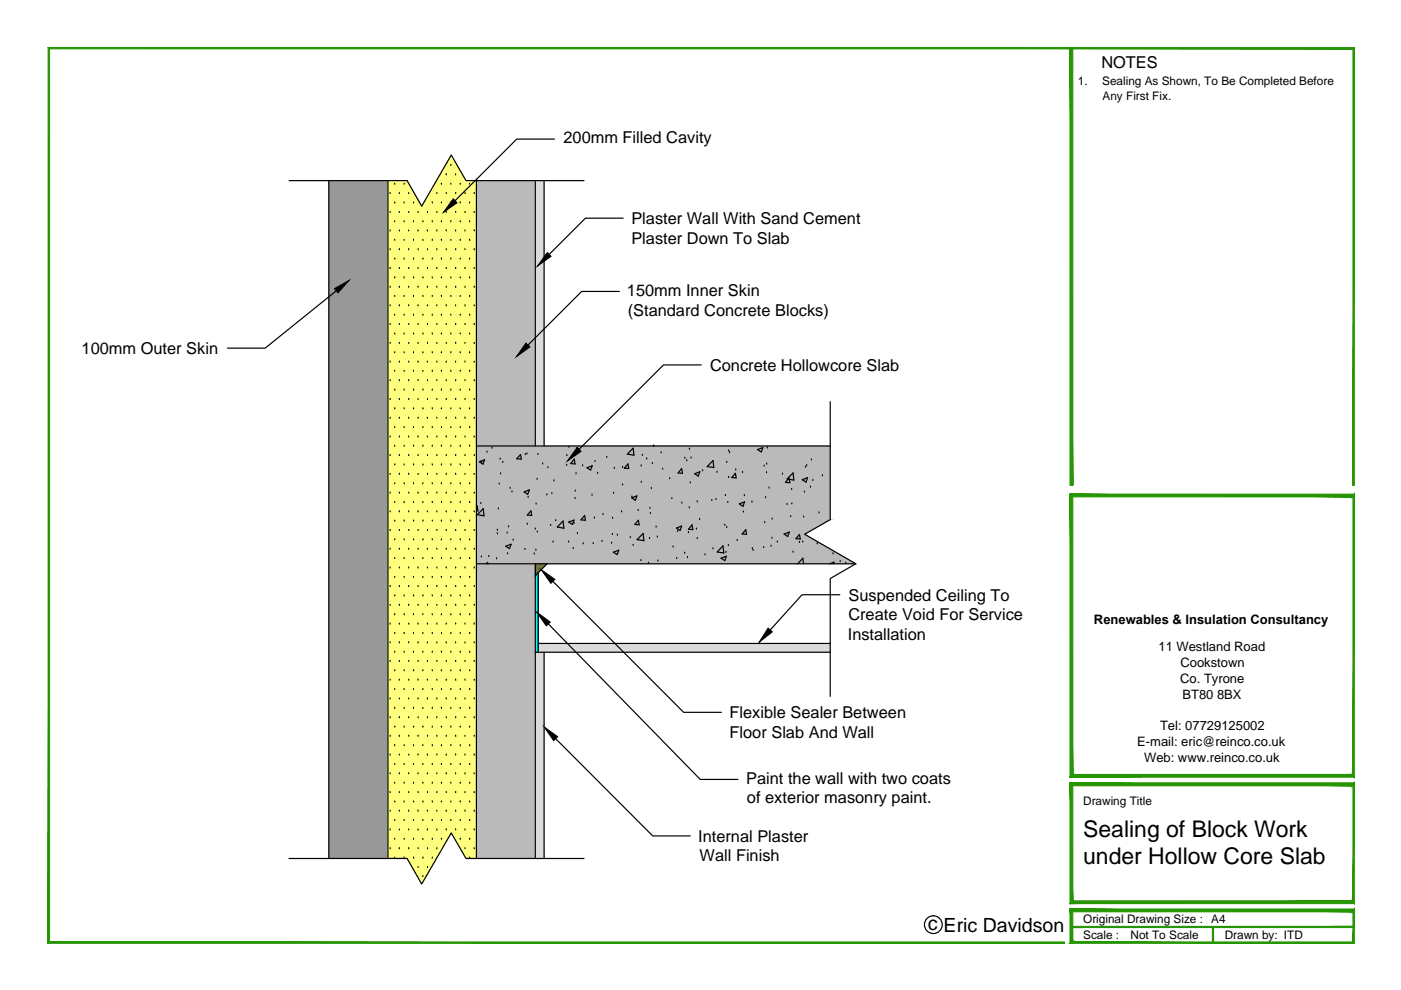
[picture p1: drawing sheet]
<svg xmlns="http://www.w3.org/2000/svg" width="297mm" height="210mm" viewBox="0 0 297 210" stroke-linecap="round" stroke-linejoin="round" font-family="sans-serif">
<!-- layer: 0 -->
<g fill="#bababa" stroke="#bababa" stroke-width=".21">
<path d="M101 38.3v56.3h12.5zM101 38.3h12.5v56.3z"/>
<path d="M101 119.5v62.5h12.5zM101 119.5h12.5v62.5z"/>
<path d="M101 94.6v15.6h75zM101 94.6h75v15.6z"/>
<path d="M101 110.2v3.1h69.6zM101 110.2h75l-5.4 3.1z"/>
<path d="M101 113.3v6.2h80.4zM101 113.3h69.6l10.8 6.2z"/>
</g>
<g fill="none" stroke="#000" stroke-width=".25">
<path d="M61.3 38.3h25l3.1 5.4 6.3-10.8 3.1 5.4h25M69.7 38.3v143.7M82.3 38.3v143.7M83.7 39.1h.1M85.7 39.1h.1M93.6 39.1h.1M94.6 37.1h.1M95.6 39.1h.1M95.6 35.1h.1M96.6 37.1h.1M97.6 39.1h.1M99.6 39.1h.1"/>
<path d="M101 38.3v143.7M113.5 38.3v56.3M115.4 38.3v56.3M117.6 29.5h-8l-13.1 13.1M82.7 56.9h.1M82.7 52.9h.1M82.7 49h.1M82.7 45h.1M82.7 41h.1M83.7 58.9h.1M83.7 54.9h.1M83.7 51h.1"/>
<path d="M83.7 47h.1M83.7 43h.1M84.7 56.9h.1M84.7 52.9h.1M84.7 49h.1M84.7 45h.1M84.7 41h.1M85.7 58.9h.1M85.7 54.9h.1M85.7 51h.1M85.7 47h.1M85.7 43h.1"/>
<path d="M86.7 56.9h.1M86.7 52.9h.1M86.7 49h.1M86.7 45h.1M86.7 41h.1M87.7 58.9h.1M87.7 54.9h.1M87.7 51h.1M87.7 47h.1M87.7 43h.1M88.6 56.9h.1M88.6 52.9h.1"/>
<path d="M88.6 49h.1M88.6 45h.1M89.7 58.9h.1M89.7 54.9h.1M89.7 51h.1M89.7 47h.1M90.6 56.9h.1M90.6 52.9h.1M90.6 49h.1M90.6 45h.1M91.7 58.9h.1M91.7 54.9h.1"/>
<path d="M91.7 51h.1M91.7 47h.1M91.7 43h.1M92.6 56.9h.1M92.6 52.9h.1M92.6 49h.1M92.6 45h.1M92.6 41h.1M93.6 58.9h.1M93.6 54.9h.1M93.6 51h.1M93.6 47h.1"/>
<path d="M93.6 43h.1M94.6 56.9h.1M94.6 52.9h.1M94.6 49h.1M94.6 45h.1M94.6 41h.1M95.6 58.9h.1M95.6 54.9h.1M95.6 51h.1M95.6 47h.1M95.6 43h.1M96.6 56.9h.1"/>
<path d="M96.6 52.9h.1M96.6 49h.1M96.6 45h.1M96.6 41h.1M97.6 58.9h.1M97.6 54.9h.1M97.6 51h.1M97.6 47h.1M97.6 43h.1M98.6 56.9h.1M98.6 52.9h.1M98.6 49h.1"/>
<path d="M98.6 45h.1M98.6 41h.1M99.6 58.9h.1M99.6 54.9h.1M99.6 51h.1M99.6 47h.1M99.6 43h.1M100.5 56.9h.1M100.5 52.9h.1M100.5 49h.1M100.5 45h.1M100.5 41h.1"/>
<path d="M132.1 46.3h-8l-7.6 7.6M71.3 61.7l-15.1 12.1h-8M82.7 76.8h.1M82.7 72.8h.1M82.7 68.8h.1M82.7 64.8h.1M82.7 60.9h.1M83.7 78.7h.1M83.7 74.8h.1M83.7 70.8h.1M83.7 66.8h.1M83.7 62.9h.1"/>
<path d="M84.7 76.8h.1M84.7 72.8h.1M84.7 68.8h.1M84.7 64.8h.1M84.7 60.9h.1M85.7 78.7h.1M85.7 74.8h.1M85.7 70.8h.1M85.7 66.8h.1M85.7 62.9h.1M86.7 76.8h.1M86.7 72.8h.1"/>
<path d="M86.7 68.8h.1M86.7 64.8h.1M86.7 60.9h.1M87.7 78.7h.1M87.7 74.8h.1M87.7 70.8h.1M87.7 66.8h.1M87.7 62.9h.1M88.6 76.8h.1M88.6 72.8h.1M88.6 68.8h.1M88.6 64.8h.1"/>
<path d="M88.6 60.9h.1M89.7 78.7h.1M89.7 74.8h.1M89.7 70.8h.1M89.7 66.8h.1M89.7 62.9h.1M90.6 76.8h.1M90.6 72.8h.1M90.6 68.8h.1M90.6 64.8h.1M90.6 60.9h.1M91.7 78.7h.1"/>
<path d="M91.7 74.8h.1M91.7 70.8h.1M91.7 66.8h.1M91.7 62.9h.1M92.6 76.8h.1M92.6 72.8h.1M92.6 68.8h.1M92.6 64.8h.1M92.6 60.9h.1M93.6 78.7h.1M93.6 74.8h.1M93.6 70.8h.1"/>
<path d="M93.6 66.8h.1M93.6 62.9h.1M94.6 76.8h.1M94.6 72.8h.1M94.6 68.8h.1M94.6 64.8h.1M94.6 60.9h.1M95.6 78.7h.1M95.6 74.8h.1M95.6 70.8h.1M95.6 66.8h.1M95.6 62.9h.1"/>
<path d="M96.6 76.8h.1M96.6 72.8h.1M96.6 68.8h.1M96.6 64.8h.1M96.6 60.9h.1M97.6 78.7h.1M97.6 74.8h.1M97.6 70.8h.1M97.6 66.8h.1M97.6 62.9h.1M98.6 76.8h.1M98.6 72.8h.1"/>
<path d="M98.6 68.8h.1M98.6 64.8h.1M98.6 60.9h.1M99.6 78.7h.1M99.6 74.8h.1M99.6 70.8h.1M99.6 66.8h.1M99.6 62.9h.1M100.5 76.8h.1M100.5 72.8h.1M100.5 68.8h.1M100.5 64.8h.1"/>
<path d="M100.5 60.9h.1M131.3 61.8h-8l-11.4 11.4M148.7 77.4h-8l-17.9 17.9M82.7 92.7h.1M82.7 88.7h.1M82.7 84.7h.1M82.7 80.7h.1M82.7 96.6h.1M83.7 90.7h.1M83.7 86.7h.1M83.7 82.7h.1M83.7 98.6h.1"/>
<path d="M83.7 94.6h.1M84.7 92.7h.1M84.7 88.7h.1M84.7 84.7h.1M84.7 80.7h.1M84.7 96.6h.1M85.7 90.7h.1M85.7 86.7h.1M85.7 82.7h.1M85.7 98.6h.1M85.7 94.6h.1M86.7 92.7h.1"/>
<path d="M86.7 88.7h.1M86.7 84.7h.1M86.7 80.7h.1M86.7 96.6h.1M87.7 90.7h.1M87.7 86.7h.1M87.7 82.7h.1M87.7 98.6h.1M87.7 94.6h.1M88.6 88.7h.1M88.6 84.7h.1M88.6 80.7h.1"/>
<path d="M88.6 96.6h.1M88.6 92.7h.1M89.7 90.7h.1M89.7 86.7h.1M89.7 82.7h.1M89.7 98.6h.1M89.7 94.6h.1M90.6 88.7h.1M90.6 84.7h.1M90.6 80.7h.1M90.6 96.6h.1M90.6 92.7h.1"/>
<path d="M91.7 90.7h.1M91.7 86.7h.1M91.7 82.7h.1M91.7 98.6h.1M91.7 94.6h.1M92.6 88.7h.1M92.6 84.7h.1M92.6 80.7h.1M92.6 96.6h.1M92.6 92.7h.1M93.6 90.7h.1M93.6 86.7h.1"/>
<path d="M93.6 82.7h.1M93.6 98.6h.1M93.6 94.6h.1M94.6 88.7h.1M94.6 84.7h.1M94.6 80.7h.1M94.6 96.6h.1M94.6 92.7h.1M95.6 90.7h.1M95.6 86.7h.1M95.6 82.7h.1M95.6 98.6h.1"/>
<path d="M95.6 94.6h.1M96.6 88.7h.1M96.6 84.7h.1M96.6 80.7h.1M96.6 96.6h.1M96.6 92.7h.1M97.6 90.7h.1M97.6 86.7h.1M97.6 82.7h.1M97.6 98.6h.1M97.6 94.6h.1M98.6 88.7h.1"/>
<path d="M98.6 84.7h.1M98.6 80.7h.1M98.6 96.6h.1M98.6 92.7h.1M99.6 90.7h.1M99.6 86.7h.1M99.6 82.7h.1M99.6 98.6h.1M99.6 94.6h.1M100.5 88.7h.1M100.5 84.7h.1M100.5 80.7h.1"/>
<path d="M100.5 96.6h.1M100.5 92.7h.1M101 94.6h75M101.6 97.9l1.1-.4-.3 .9zM102.1 98h.1M103.3 95.9h.1M104.3 95h.1M106 97.4h.1M106.6 98h.1M110.4 96.4l.1 1-.9-.1zM111.4 96.4h.1M111.7 96.3h.1"/>
<path d="M114 96.3h.1M115.1 98.4h.1M116.2 99.2h.1M120.1 98.7h.1M120.2 96.6h.1M120.6 94.8h.1M121.8 97.4l.1 1-.9-.1zM122.3 95.2h.1M123.5 98.7h.1M124.5 99.2l1.1-.5-.4 1zM126.2 97.9h.1M128.7 97h.1"/>
<path d="M130.3 99.3h.1M132 99.1h.1M133.1 98.4l.2 .9h-.9zM134.2 95l.2 1.5-1.4-.2zM135.9 98.8h.1M136.2 96.5h.1M137.1 97.3h.1M138.3 98.3h.1M138.6 94.6h.1M140.2 96h.1M140.5 99.5h.1M144.5 99.3l.2 1.1-.9-.1z"/>
<path d="M145.2 97.2h.1M145.6 97.7h.1M146.2 95.2h.1M146.5 97.1h.1M149 99.8h.1M151.2 97.6l.1 1.5-1.4-.2zM154.1 98h.1M154.5 95.6h.1M154.7 96h.1M156 99.6h.1M160.6 95.3l1.1-.4-.3 .9zM162 98.8h.1"/>
<path d="M162.6 98.4h.1M162.7 95h.1M170.8 99h.1M171 98.7h.1M172 97.5h.1M176 85.2v25l-5.4 3.1 10.8 6.2-5.4 3.2v24.9M82.7 116.4h.1M82.7 112.5h.1M82.7 108.5h.1M82.7 104.5h.1M82.7 100.6h.1M83.7 118.4h.1"/>
<path d="M83.7 114.5h.1M83.7 110.5h.1M83.7 106.5h.1M83.7 102.6h.1M84.7 116.4h.1M84.7 112.5h.1M84.7 108.5h.1M84.7 104.5h.1M84.7 100.6h.1M85.7 118.4h.1M85.7 114.5h.1M85.7 110.5h.1"/>
<path d="M85.7 106.5h.1M85.7 102.6h.1M86.7 116.4h.1M86.7 112.5h.1M86.7 108.5h.1M86.7 104.5h.1M86.7 100.6h.1M87.7 118.4h.1M87.7 114.5h.1M87.7 110.5h.1M87.7 106.5h.1M87.7 102.6h.1"/>
<path d="M88.6 116.4h.1M88.6 112.5h.1M88.6 108.5h.1M88.6 104.5h.1M88.6 100.6h.1M89.7 118.4h.1M89.7 114.5h.1M89.7 110.5h.1M89.7 106.5h.1M89.7 102.6h.1M90.6 116.4h.1M90.6 112.5h.1"/>
<path d="M90.6 108.5h.1M90.6 104.5h.1M90.6 100.6h.1M91.7 118.4h.1M91.7 114.5h.1M91.7 110.5h.1M91.7 106.5h.1M91.7 102.6h.1M92.6 116.4h.1M92.6 112.5h.1M92.6 108.5h.1M92.6 104.5h.1"/>
<path d="M92.6 100.6h.1M93.6 118.4h.1M93.6 114.5h.1M93.6 110.5h.1M93.6 106.5h.1M93.6 102.6h.1M94.6 116.4h.1M94.6 112.5h.1M94.6 108.5h.1M94.6 104.5h.1M94.6 100.6h.1M95.6 118.4h.1"/>
<path d="M95.6 114.5h.1M95.6 110.5h.1M95.6 106.5h.1M95.6 102.6h.1M96.6 116.4h.1M96.6 112.5h.1M96.6 108.5h.1M96.6 104.5h.1M96.6 100.6h.1M97.6 118.4h.1M97.6 114.5h.1M97.6 110.5h.1"/>
<path d="M97.6 106.5h.1M97.6 102.6h.1M98.6 116.4h.1M98.6 112.5h.1M98.6 108.5h.1M98.6 104.5h.1M98.6 100.6h.1M99.6 118.4h.1M99.6 114.5h.1M99.6 110.5h.1M99.6 106.5h.1M99.6 102.6h.1"/>
<path d="M100.5 116.4h.1M100.5 112.5h.1M100.5 108.5h.1M100.5 104.5h.1M100.5 100.6h.1M101 107.5l.2-.2 .1 1h-.3M101 119.5h80.4M101.9 106.8h.1M102.1 118.1h.1M102.4 107.9l.2 1.5-1.4-.3zM103.1 119.5l.3-.3v.3M103.6 118h.1"/>
<path d="M105.3 118.5h.1M105.5 113.2h.1M105.5 112.4h.1M105.7 107.9h.1M105.8 102.6h.1M106.1 100.5h.1M107.2 115.8l1.2-.4-.4 .9zM107.5 113h.1M107.6 117.4h.1M107.8 111.7h.1M108.2 103.5h.1M108.5 104.3h.1"/>
<path d="M108.8 114.5h.1M111.1 104.3l1.1-.4-.3 .9zM111.3 116.5h.1M111.8 111.2h.1M112 105.4h.1M112.6 108.3l.1 1-.9-.1zM113.3 117.5h.1M113.5 112.2h.1M113.5 119.5v62.5M113.6 116.7h.1M113.7 106.9h.1M113.9 101.6h.1"/>
<path d="M113.9 112.8h.1M116 104.9h.1M116 119.5l-2.5 2.5M116.8 111.4h.1M117 104.7h.1M117.3 114.9h.1M117.4 102h.1M117.8 110.4h.1M119.4 110.5l.1 1.5-1.3-.3zM120.6 114.9h.1M120.6 110.7l1.1-.4-.3 .9zM121.5 116.3h.1"/>
<path d="M121.7 111h.1M121.9 105.7h.1M122 104.1h.1M122.1 100.4h.1M122.4 113.1h.1M123.7 115.3h.1M124 109.3l.1 1-.9-.1zM125.5 105h.1M125.8 115.3h.1M126 109.8h.1M126.7 100.4h.1M127.6 114.8h.1"/>
<path d="M127.8 109.1h.1M129.7 115.2h.1M129.8 113.3h.1M129.9 109.9h.1M130 117.1l1.2-.4-.3 .9zM130.1 104.6h.1M130.9 113.5h.1M131.8 108.5h.1M132 102.8h.1M133.6 114h.1M133.9 105.6l1.1-.5-.3 1zM134 105.4h.1"/>
<path d="M134.2 115.6h.1M135.3 108.2h.1M135.3 110.3l.2 1-.9-.1zM135.9 118.9h.1M136 102.3h.1M136.4 113.1l.1 1.5-1.4-.2zM137.5 119.4h.1M137.7 114.2h.1M137.8 107.8h.1M137.9 108.9h.1M138.1 103.6h.1M139.1 111.7h.1"/>
<path d="M139.4 113.9h.1M139.5 118.9h.1M142 101.5h.1M142.5 105.7h.1M142.7 116h.1M143.4 112l1.1-.5-.3 1zM143.5 118.4h.1M143.7 112.7h.1M144.6 106.7h.1M145.2 117.3h.1M145.8 118.2h.1M146 112.9h.1"/>
<path d="M146.1 107.7h.1M146.3 102.4h.1M146.7 111.3l.2 1-.9-.1zM147.3 100.4l1.1-.4-.4 1zM147.7 112.2h.1M147.8 114.2h.1M147.8 106.4h.1M148.3 110.1h.1M149.5 117.6h.1M150.9 106.1h.1M151.2 116.4h.1M151.8 105.9h.1"/>
<path d="M152 100.1h.1M152.9 118.3l1.1-.4-.3 1zM153.3 115.7l.2 1.5-1.4-.2zM153.7 111.4h.1M153.8 105.1h.1M153.9 117.1h.1M154.1 111.8h.1M154.3 106.5h.1M154.4 115.7h.1M154.5 101.2h.1M155.9 100.4l.2 .9-.9-.1zM156.3 114.6h.1"/>
<path d="M156.8 106.8l1.1-.4-.4 .9zM157.4 100.2h.1M157.6 108.6h.1M157.8 105.1h.1M158.3 113.3l-.9-.1 .7-.9 .2 1M159.4 106.5h.1M159.5 116.3h.1M159.7 116.7h.1M161.9 116.1h.1M162.1 110.8h.1M162.3 105.5h.1M162.5 100.2h.1"/>
<path d="M163.1 103.5h.1M163.5 115.8h.1M163.7 114.1h.1M163.7 110.1h.1M164.8 114.9h.1M165.9 100.5h.1M166.2 113.2l1.1-.4-.3 .9zM166.9 107h.1M166.9 101.5l1.2-1.2 .2 1.5zM167.3 101.3l.2 1h-1zM167.6 109.5h.1M167.9 103.8h.1"/>
<path d="M167.9 106.8h.1M168.1 117.1h.1M169.1 119.5l1.1-1.2 .1 1.2M169.5 115h.1M169.5 113.3l.2 1-1-.1zM170.1 101.7l1.1-.4-.3 .9zM170.2 114.9h.1M170.4 109.6h.1M170.6 104.3h.1M171.8 103.3h.1M172.3 101.9h.1M173.3 115.3h.1"/>
<path d="M173.7 108.7h.1M174.4 100.9h.1M175.9 119.5l.9-.3-.1 .3M176.6 117.4h.1M178.1 119.1h.1M179.3 119.4h.1M82.7 136.3h.1M82.7 132.3h.1M82.7 128.3h.1M82.7 124.4h.1M82.7 120.4h.1M83.7 138.3h.1"/>
<path d="M83.7 134.3h.1M83.7 130.3h.1M83.7 126.4h.1M83.7 122.4h.1M84.7 136.3h.1M84.7 132.3h.1M84.7 128.3h.1M84.7 124.4h.1M84.7 120.4h.1M85.7 138.3h.1M85.7 134.3h.1M85.7 130.3h.1"/>
<path d="M85.7 126.4h.1M85.7 122.4h.1M86.7 136.3h.1M86.7 132.3h.1M86.7 128.3h.1M86.7 124.4h.1M86.7 120.4h.1M87.7 138.3h.1M87.7 134.3h.1M87.7 130.3h.1M87.7 126.4h.1M87.7 122.4h.1"/>
<path d="M88.6 136.3h.1M88.6 132.3h.1M88.6 128.3h.1M88.6 124.4h.1M88.6 120.4h.1M89.7 138.3h.1M89.7 134.3h.1M89.7 130.3h.1M89.7 126.4h.1M89.7 122.4h.1M90.6 136.3h.1M90.6 132.3h.1"/>
<path d="M90.6 128.3h.1M90.6 124.4h.1M90.6 120.4h.1M91.7 138.3h.1M91.7 134.3h.1M91.7 130.3h.1M91.7 126.4h.1M91.7 122.4h.1M92.6 136.3h.1M92.6 132.3h.1M92.6 128.3h.1M92.6 124.4h.1"/>
<path d="M92.6 120.4h.1M93.6 138.3h.1M93.6 134.3h.1M93.6 130.3h.1M93.6 126.4h.1M93.6 122.4h.1M94.6 136.3h.1M94.6 132.3h.1M94.6 128.3h.1M94.6 124.4h.1M94.6 120.4h.1M95.6 138.3h.1"/>
<path d="M95.6 134.3h.1M95.6 130.3h.1M95.6 126.4h.1M95.6 122.4h.1M96.6 136.3h.1M96.6 132.3h.1M96.6 128.3h.1M96.6 124.4h.1M96.6 120.4h.1M97.6 138.3h.1M97.6 134.3h.1M97.6 130.3h.1"/>
<path d="M97.6 126.4h.1M97.6 122.4h.1M98.6 136.3h.1M98.6 132.3h.1M98.6 128.3h.1M98.6 124.4h.1M98.6 120.4h.1M99.6 138.3h.1M99.6 134.3h.1M99.6 130.3h.1M99.6 126.4h.1M99.6 122.4h.1"/>
<path d="M100.5 136.3h.1M100.5 132.3h.1M100.5 128.3h.1M100.5 124.4h.1M100.5 120.4h.1M113.5 138.3h62.5M114.1 136.4h61.9M114.1 121.4v16.9M115.4 138.3v43.7M116.2 132.3l32.3 33h8M117.2 123.3l27.7 27.7h8.1M178.1 126.1h-8l-6.8 7.4"/>
<path d="M82.7 144.2h.1M82.7 140.2h.1M82.7 156.1h.1M82.7 152.2h.1M82.7 148.2h.1M83.7 146.2h.1M83.7 142.2h.1M83.7 158.1h.1M83.7 154.2h.1M83.7 150.2h.1M84.7 144.2h.1M84.7 140.2h.1"/>
<path d="M84.7 156.1h.1M84.7 152.2h.1M84.7 148.2h.1M85.7 146.2h.1M85.7 142.2h.1M85.7 158.1h.1M85.7 154.2h.1M85.7 150.2h.1M86.7 144.2h.1M86.7 140.2h.1M86.7 156.1h.1M86.7 152.2h.1"/>
<path d="M86.7 148.2h.1M87.7 142.2h.1M87.7 158.1h.1M87.7 154.2h.1M87.7 150.2h.1M87.7 146.2h.1M88.6 144.2h.1M88.6 140.2h.1M88.6 156.1h.1M88.6 152.2h.1M88.6 148.2h.1M89.7 142.2h.1"/>
<path d="M89.7 158.1h.1M89.7 154.2h.1M89.7 150.2h.1M89.7 146.2h.1M90.6 144.2h.1M90.6 140.2h.1M90.6 156.1h.1M90.6 152.2h.1M90.6 148.2h.1M91.7 142.2h.1M91.7 158.1h.1M91.7 154.2h.1"/>
<path d="M91.7 150.2h.1M91.7 146.2h.1M92.6 144.2h.1M92.6 140.2h.1M92.6 156.1h.1M92.6 152.2h.1M92.6 148.2h.1M93.6 142.2h.1M93.6 158.1h.1M93.6 154.2h.1M93.6 150.2h.1M93.6 146.2h.1"/>
<path d="M94.6 144.2h.1M94.6 140.2h.1M94.6 156.1h.1M94.6 152.2h.1M94.6 148.2h.1M95.6 142.2h.1M95.6 158.1h.1M95.6 154.2h.1M95.6 150.2h.1M95.6 146.2h.1M96.6 144.2h.1M96.6 140.2h.1"/>
<path d="M96.6 156.1h.1M96.6 152.2h.1M96.6 148.2h.1M97.6 142.2h.1M97.6 158.1h.1M97.6 154.2h.1M97.6 150.2h.1M97.6 146.2h.1M98.6 144.2h.1M98.6 140.2h.1M98.6 156.1h.1M98.6 152.2h.1"/>
<path d="M98.6 148.2h.1M99.6 142.2h.1M99.6 158.1h.1M99.6 154.2h.1M99.6 150.2h.1M99.6 146.2h.1M100.5 144.2h.1M100.5 140.2h.1M100.5 156.1h.1M100.5 152.2h.1M100.5 148.2h.1M117.8 156.6l20.6 20.6h7.9"/>
<path d="M82.7 179.9h.1M82.7 176h.1M82.7 172h.1M82.7 168h.1M82.7 164.1h.1M82.7 160.1h.1M83.7 178h.1M83.7 174h.1M83.7 170h.1M83.7 166.1h.1M83.7 162.1h.1M84.7 179.9h.1"/>
<path d="M84.7 176h.1M84.7 172h.1M84.7 168h.1M84.7 164.1h.1M84.7 160.1h.1M85.7 178h.1M85.7 174h.1M85.7 170h.1M85.7 166.1h.1M85.7 162.1h.1M86.7 179.9h.1M86.7 176h.1"/>
<path d="M86.7 172h.1M86.7 168h.1M86.7 164.1h.1M86.7 160.1h.1M87.7 178h.1M87.7 174h.1M87.7 170h.1M87.7 166.1h.1M87.7 162.1h.1M88.6 179.9h.1M88.6 176h.1M88.6 172h.1"/>
<path d="M88.6 168h.1M88.6 164.1h.1M88.6 160.1h.1M89.7 178h.1M89.7 174h.1M89.7 170h.1M89.7 166.1h.1M89.7 162.1h.1M90.6 179.9h.1M90.6 176h.1M90.6 172h.1M90.6 168h.1"/>
<path d="M90.6 164.1h.1M90.6 160.1h.1M91.7 178h.1M91.7 174h.1M91.7 170h.1M91.7 166.1h.1M91.7 162.1h.1M92.6 179.9h.1M92.6 176h.1M92.6 172h.1M92.6 168h.1M92.6 164.1h.1"/>
<path d="M92.6 160.1h.1M93.6 178h.1M93.6 174h.1M93.6 170h.1M93.6 166.1h.1M93.6 162.1h.1M94.6 176h.1M94.6 172h.1M94.6 168h.1M94.6 164.1h.1M94.6 160.1h.1M95.6 174h.1"/>
<path d="M95.6 170h.1M95.6 166.1h.1M95.6 162.1h.1M96.6 176h.1M96.6 172h.1M96.6 168h.1M96.6 164.1h.1M96.6 160.1h.1M97.6 178h.1M97.6 174h.1M97.6 170h.1M97.6 166.1h.1"/>
<path d="M97.6 162.1h.1M98.6 179.9h.1M98.6 176h.1M98.6 172h.1M98.6 168h.1M98.6 164.1h.1M98.6 160.1h.1M99.6 178h.1M99.6 174h.1M99.6 170h.1M99.6 166.1h.1M99.6 162.1h.1"/>
<path d="M100.5 179.9h.1M100.5 176h.1M100.5 172h.1M100.5 168h.1M100.5 164.1h.1M100.5 160.1h.1M61.3 182h25l3.1 5.4 6.3-10.8 3.1 5.4h25M83.7 181.9h.1M85.7 181.9h.1M87.7 181.9h.1M88.6 183.9h.1M89.7 185.9h.1"/>
<path d="M89.7 181.9h.1M90.6 183.9h.1M91.7 181.9h.1M99.6 181.9h.1"/>
<circle cx="197.9" cy="196.1" r="1.88"/>
</g>
<path d="M113.5 119.5h2.5l-2.5 2.5z" fill="#f00" stroke="#f00" stroke-width=".21"/>
<g fill="#dbdbdb" stroke="#dbdbdb" stroke-width=".21">
<path d="M113.5 138.3v6.3h1.9zM113.5 138.3h1.9v6.3z"/>
<path d="M113.5 144.6v37.4h1.9zM113.5 144.6h1.9v37.4z"/>
<path d="M114.1 136.4v1.9h61.9zM114.1 136.4h61.9v1.9z"/>
<path d="M113.5 38.3v56.3h1.9zM113.5 38.3h1.9v56.3z"/>
</g>
<path d="M69.7 38.3v143.7h12.6zM69.7 38.3h12.6v143.7z" fill="#989898" stroke="#989898" stroke-width=".21"/>
<g fill="#0ff" stroke="#0ff" stroke-width=".21">
<path d="M113.5 122l.6-.6v.6z"/>
<path d="M113.5 122v16.3h.6zM113.5 122h.6v16.3z"/>
</g>
<g fill="#ffff7f" stroke="#ffff7f" stroke-width=".21">
<path d="M95.7 32.9l3.1 5.4h-6.3z"/>
<path d="M86.3 182h6.2l-3.1 5.4z"/>
<path d="M92.5 38.3l-3.1 5.4h11.6zM92.5 38.3h8.5v5.4z"/>
<path d="M82.3 38.3v5.4h7.1zM82.3 38.3h4l3.1 5.4z"/>
<path d="M82.3 43.7v132.9h18.7zM82.3 43.7h18.7v132.9z"/>
<path d="M95.7 176.6l3.1 5.4h2.2zM95.7 176.6h5.3v5.4z"/>
<path d="M82.3 176.6v5.4h10.2zM82.3 176.6h13.4l-3.2 5.4z"/>
</g>
<!-- layer: FRAME -->
<g fill="#259500" stroke="#259500" stroke-width=".21">
<path d="M287.1 166l-.2 .6 .2-.3zM226.9 166h60.2l-.2 .6zM226.9 166l.6 .6h59.4z"/>
<path d="M287.1 166.3l-.2 .3v24.4zM287.1 166.3v25l-.2-.3z"/>
<path d="M226.9 166l.6 25v-24.4zM226.9 166l.6 25-.6 .6zM227.5 191l-.6 .6 60-.6zM226.9 191.6l60-.6 .2 .6zM286.9 191l.2 .6v-.3z"/>
<path d="M10.5 199.7l215.2 .3v-.3zM10.5 199.7l215.2 .3h-215.5z"/>
<path d="M10.5 10.4l-.3 189.6 .3-.3zM10.2 10.1l.3 .3-.3 189.6z"/>
<path d="M10.2 10.1l.3 .3h276.4zM10.2 10.1h276.9l-.2 .3z"/>
<path d="M286.9 10.4v92.5l.2-92.8zM287.1 10.1v92.8h-.2z"/>
<path d="M286.9 193.3v6.4l.2-6.7zM287.1 193v7l-.2-.3z"/>
<path d="M227.5 199.7l59.6 .3-.2-.3zM227.5 199.7l59.6 .3h-59.9z"/>
<path d="M226.9 192.7l.6 7v-6.4zM226.9 192.7l.6 7-.6 .3zM226.9 200h.3l.3-.3z"/>
<path d="M287.1 192.7l-.2 .6 .2-.3zM226.9 192.7h60.2l-.2 .6zM226.9 192.7l.6 .6h59.4z"/>
<path d="M227.2 196.4v.3l59.9-.3zM227.2 196.7l59.9-.3v.3z"/>
<path d="M257 196.5l.3 3.5v-3.5zM257 196.5l.3 3.5h-.3z"/>
<path d="M287.1 104.8l-.2 .6 .2-.3zM226.9 104.8h60.2l-.2 .6zM226.9 104.8l.6 .6h59.4z"/>
<path d="M286.9 105.4v58.8l.2-59.1zM287.1 105.1v59.4l-.2-.3z"/>
<path d="M226.9 104.8l.6 59.4v-58.8zM226.9 104.8l.6 59.4-.6 .6zM227.5 164.2l-.6 .6 60-.6zM226.9 164.8l60-.6 .2 .6zM286.9 164.2l.2 .6v-.3z"/>
</g>
<!-- layer: 0 -->
<path d="M226.9 10.1v92.8h.6zM226.9 10.1h.6v92.8z" fill="#259500" stroke="#259500" stroke-width=".21"/>
<path d="M96.1 42.1l.8 .9-2.9 2zM116 53.5l.8 .8-2.8 2.1zM70.9 61.2l3.1-1.7-2.3 2.6zM111.5 72.8l.9 .8-2.9 2zM122.4 94.9l.8 .8-2.9 2zM113.8 129.8l2.9 2.1-.9 .8zM114.7 120.8l2.9 2-.8 .9zM162.9 133.2l.8 .8-2.7 2.2zM115.4 154.1l2.8 2.1-.8 .8z" fill="#000" stroke="#000" stroke-width=".21"/>
<g font-size="4.9">
<text x="229.7" y="177.5">Sealing of Block Work</text>
<text x="229.7" y="183.1">under Hollow Core Slab</text>
</g>
<text font-size="4.1" x="196.7" y="197.2">c Eric Davidson</text>
<g font-size="3.5">
<text x="233.5" y="14.5">NOTES</text>
<text x="119.5" y="30.4">200mm Filled Cavity</text>
<text x="133.9" y="47.5">Plaster Wall With Sand Cement</text>
<text x="133.9" y="51.8">Plaster Down To Slab</text>
<text x="132.9" y="62.7">150mm Inner Skin</text>
<text x="133.1" y="66.9">(Standard Concrete Blocks)</text>
<text x="17.3" y="75.1">100mm Outer Skin</text>
<text x="150.5" y="78.6">Concrete Hollowcore Slab</text>
<text x="179.9" y="131.6">Create Void For Service</text>
<text x="179.9" y="127.4">Suspended Ceiling To</text>
<text x="179.7" y="135.7">Installation</text>
<text x="154.7" y="152.3">Flexible Sealer Between</text>
<text x="154.7" y="156.5">Floor Slab And Wall</text>
<text x="158.2" y="166.1">Paint the wall with two coats</text>
<text x="158.4" y="170.3">of exterior masonry paint.</text>
<text x="148" y="178.5">Internal Plaster</text>
<text x="148.3" y="182.6">Wall Finish</text>
</g>
<g font-size="2.8">
<text x="231.9" y="132.2">Renewables &amp; Insulation Consultancy</text>
<text x="245.6" y="138.1">11 Westland Road</text>
<text x="250.3" y="141.4">Cookstown</text>
<text x="250.2" y="144.8">Co. Tyrone</text>
<text x="250.7" y="148.2">BT80 8BX</text>
<text x="246" y="154.8">Tel: 07729125002</text>
<text x="241.1" y="158.2">E-mail: eric@reinco.co.uk</text>
<text x="242.6" y="161.5">Web: www.reinco.co.uk</text>
</g>
<g font-size="2.5">
<text x="228.5" y="18">1.</text>
<text x="233.7" y="18">Sealing As Shown, To Be Completed Before</text>
<text x="233.8" y="21.2">Any First Fix.</text>
<text x="229.7" y="170.7">Drawing Title</text>
<text x="229.7" y="195.7">Original Drawing Size : A4</text>
<text x="229.7" y="199.2">Scale :</text>
<text x="239.7" y="199.2">Not To Scale</text>
<text x="259.7" y="199.2">Drawn by: ITD</text>
</g>
</svg>
